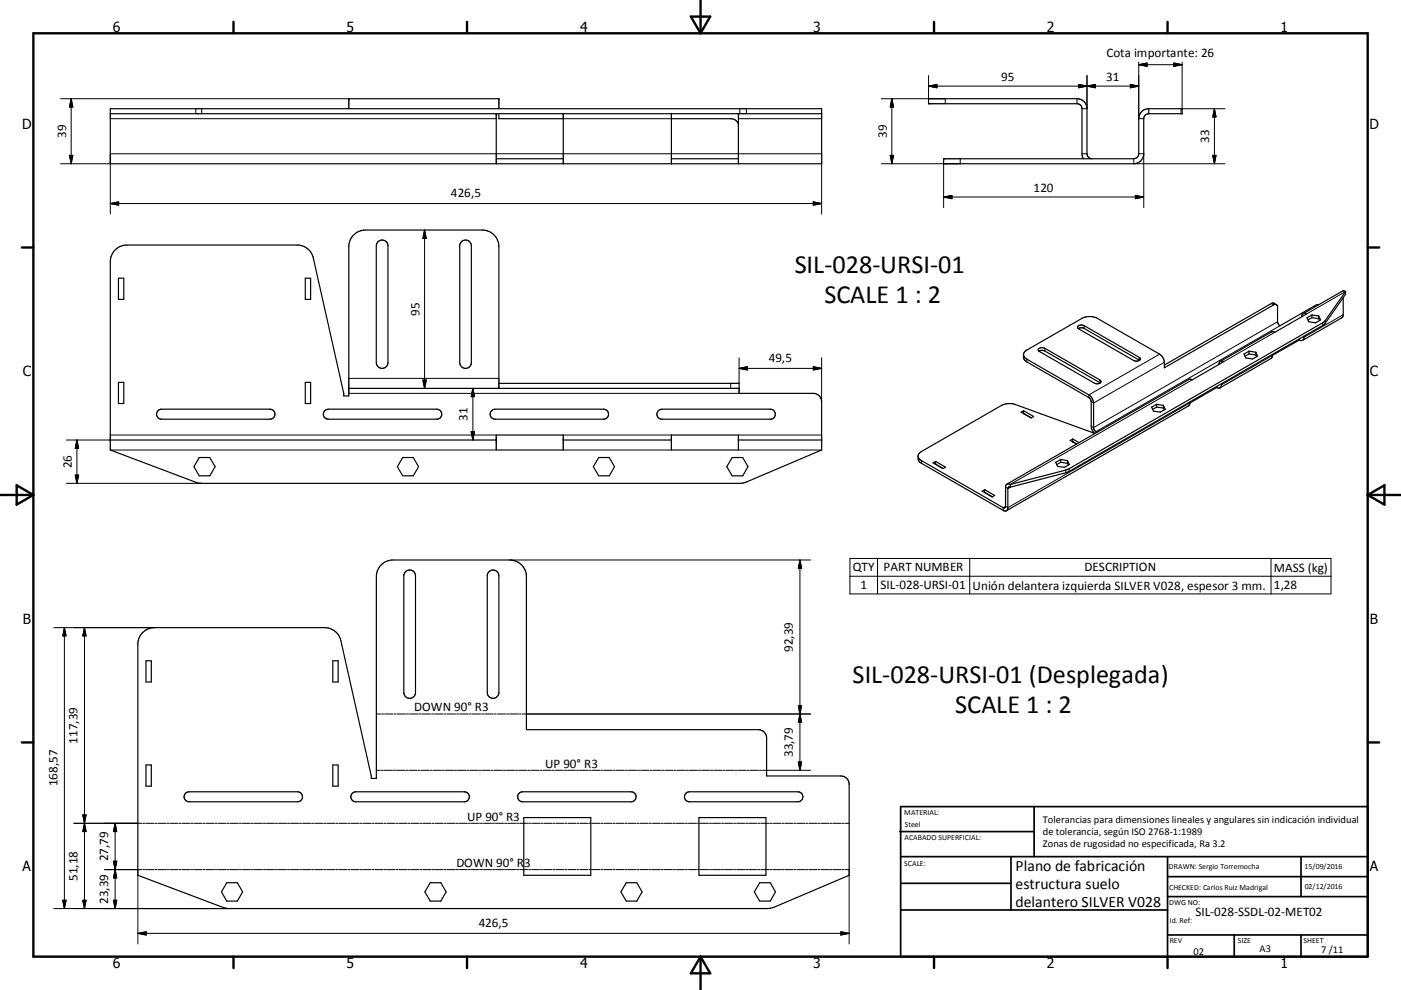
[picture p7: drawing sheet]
<svg xmlns="http://www.w3.org/2000/svg" width="420mm" height="297mm" viewBox="0 0 420 297" stroke-linecap="round" stroke-linejoin="round" font-family="sans-serif">
<g fill="none" stroke="#000" stroke-width=".36">
<path d="M33.1 32.6h213.2v16.5h-213.2zM33.1 34.1h213.2M104.6 32.6v-3h45v3M148.8 34.1v15M149.6 34.1v1.5h19.3M168.9 34.1v15M201.3 34.1v15M201.3 35.6h17.8a2.45 2.45 0 0 1 2.3 1.5M221.4 34.1v15M344.4 32.6a2.99 2.99 0 0 0-3 3v10.5a1.57 1.57 0 0 1-1.5 1.5h-57v1.5h57a3 3 0 0 0 3-3v-10.5a1.48 1.48 0 0 1 1.5-1.5M344.4 32.6h10v1.5h-10M344.4 32.6v1.5"/>
<path d="M148.8 47.6h20.1M201.3 47.6h20.1M324.8 47.6l-.4-1.5v-13.5a1.47 1.47 0 0 0-1.5-1.5h-44.5v-1.5h44.5a2.99 2.99 0 0 1 3 3v13.5a1.57 1.57 0 0 0 1.5 1.5M113.3 72.6a1.75 1.75 0 0 1 1.9-.5 1.75 1.75 0 0 1 1.1 1.7v35a1.75 1.75 0 0 1-1.7 1.7 1.75 1.75 0 0 1-1.8-1.7v-35zM138.3 72.6a1.74 1.74 0 0 1 1.9-.5 1.74 1.74 0 0 1 1.1 1.7v35a1.74 1.74 0 0 1-1.7 1.7 1.74 1.74 0 0 1-1.8-1.7v-35zM35.5 83.5h1.6v6.3h-1.6zM91.5 83.5h1.6v6.3h-1.6zM323.2 97.8a1.79 1.79 0 0 1 1.8-.1l16.5 9.5a.6 .6 0 0 1 .3 .7 .6 .6 0 0 1-.7 .4l-1.2-.1-16.5-9.5-.4-.4zM323.3 98.6a1.76 1.76 0 0 1 1.7-.1l16.6 9.6M382.7 91.4l-.9-.5-.5 .1-32.2 18.5M390.2 95.1a.86 .86 0 0 1 .4-1 .86 .86 0 0 1 1.1 .1l-9.5 5.5-1-.1-15.3 8.8M393.3 95.3l2.1 .3"/>
<path d="M393.3 95.3l-1.2 .7M393.3 94.5l-1.5 .9 .6 1.1 2 .4 1.5-.9-.5-1.2M393.3 94.5l2.1 .3M393.3 94.5v.8M395.4 91.4l-1.2 .3-10.5 6-.5-.6-.2-.6v-4.6a.7 .7 0 0 0-.4-.6 .7 .7 0 0 0-.8 .2l-32.7 18.8v-1.6a3.2 3.2 0 0 0-1.4-2.4l-18.7-10.8a5 5 0 0 0-4.7 0l-16.5 9.5-.7 .6-.2 .8M395.4 95.6l.2 .6M395.4 94.8v.8M402.7 89.3v5.1l-.3 .8-11.9 6.9M403.4 87.5l-1-.1-11.7 6.7M403.4 87.5l-6.1 8.7-.7 .6-76.1 43.8-17.6 4.7M403.4 87.5v.8l-6.5 9.2-76.4 43.9-17.6 4.8M35.5 114.7h1.6v6.4h-1.6z"/>
<path d="M91.5 114.7h1.6v6.4h-1.6zM104.6 116.5h117M149.6 115h72v3h22.2a2.5 2.5 0 0 1 2.5 2.5v14.5l-22.5 9.6-1.5 .4-162.7-.1-26.5-9.9v-56.5a5 5 0 0 1 5-5h51a5 5 0 0 1 4.8 3.9l9.2 40.6v.8h1.5v-44.8a5 5 0 0 1 5-5h35a5 5 0 0 1 5 5v42.5M306.9 106.4l.2 .7 .7 .7 18.6 10.7a3.2 3.2 0 0 1 1.5 2.4v7.4a1.61 1.61 0 0 0 1 1.4M306.9 106.4l.1 1.3 .5 .7 19.2 11.1 .5 1v7.4a3.5 3.5 0 0 0 1 2.2l-23.8-8.7a5.5 5.5 0 0 0-4.1 .2l-24 13.9-.8 .6-.2 .7M311.4 104.6a1.77 1.77 0 0 1 1.9-.1l16.5 9.5a.67 .67 0 0 1 .1 .9 .67 .67 0 0 1-.8 .2l-1-.2-16.5-9.5-.3-.4zM311.5 105.4a1.77 1.77 0 0 1 1.8-.1l16.6 9.6M364.8 116.3l-8.1 4.6M364.8 116v.3M365.5 109.3a.86 .86 0 0 1 .4-.9 .86 .86 0 0 1 1 .1l-9.5 5.5-1-.1-54.5 31.3M366.2 115.1a.94 .94 0 0 1-.3 1.1 .94 .94 0 0 1-1.1 .1M374.5 106.2l-1.2 .7"/>
<path d="M374.5 106.2l2 .3M374.5 105.4l2 .3M374.5 105.4v.8M374.5 105.4l-1.5 .8 .5 1.2 2 .3 1.5-.9-.5-1.1M376.5 106.5l.2 .5M376.5 105.7v.8M381.5 106.6l-.4 .9-15.3 8.9M381.5 106.4v.2M389.5 102l-8 4.6M389.5 101.7v.3M390.9 100.9a.94 .94 0 0 1-.2 1.1 .94 .94 0 0 1-1.2 0M33.1 132h115.7"/>
<path d="M47.4 123.2l1-.4h32.5a1.5 1.5 0 0 1 1.5 1.5 1.5 1.5 0 0 1-1.5 1.5h-32.5a1.5 1.5 0 0 1-1.4-1 1.5 1.5 0 0 1 .4-1.6zM59.7 137.3h3.2l1.6 2.7-1.6 2.8h-3.2l-1.6-2.8zM97.4 123.2l1-.4h32.5a1.5 1.5 0 0 1 1.5 1.5 1.5 1.5 0 0 1-1.5 1.5h-32.5a1.5 1.5 0 0 1-1.3-1 1.5 1.5 0 0 1 .3-1.6zM120.7 137.3h3.2l1.6 2.7-1.6 2.8h-3.2l-1.6-2.8zM147.4 123.2l1.1-.4h32.4a1.5 1.5 0 0 1 1.5 1.5 1.5 1.5 0 0 1-1.5 1.5h-32.4a1.5 1.5 0 0 1-1.4-1 1.5 1.5 0 0 1 .3-1.6zM148.8 130.5h20.1v4.5h-20.1zM168.9 132h32.4M179.5 137.3h3.2l1.5 2.7-1.5 2.8h-3.2l-1.6-2.8zM197.4 123.2l1-.4h32.6a1.5 1.5 0 0 1 1.5 1.5 1.5 1.5 0 0 1-1.5 1.5h-32.6a1.5 1.5 0 0 1-1.3-1 1.5 1.5 0 0 1 .3-1.6zM201.3 130.5h20.1v4.5h-20.1zM219.5 137.3h3.2l1.6 2.7-1.6 2.8h-3.2l-1.6-2.8zM221.4 132h24.9"/>
<path d="M275.3 136.8l.2 .8 .4 .4 25.2 14.4 .4-.5v-6a.85 .85 0 0 1 1.4-.6M275.3 136.8v1.1l.6 .9 24.9 14.3a.84 .84 0 0 0 1.4-.5v-6l.1-.4h.6M279.7 138.9l.8-.5 3 1.8-.8 .4zM280.5 139.3l2.3 1.3M280.5 139.3h-.1M280.5 138.4v.9M306.1 123.7l.8-.5 3 1.7-.8 .5zM306.9 124.1l2.3 1.3M306.9 124.1h-.1M306.9 123.2v.9M318 138.7l-1.2 .7M318 138.7l2 .3"/>
<path d="M318 137.9l2 .3M318 137.9v.8M318 137.9l-1.5 .8 .5 1.2 2.1 .3 1.5-.8-.6-1.2M320 139l.3 .5M320 138.2v.8M321.6 131.7l-.7 .4 1.9 1.1M321.6 131.7l1.9 1.1M321.6 132.5l1.2 .7M321.6 132.5v.1M321.6 131.7v.8M346.8 122.1l2 .3M346.8 122.1l-1.2 .7"/>
<path d="M346.8 121.3l-1.5 .9 .5 1.1 2.1 .4 1.5-.9-.6-1.2M346.8 121.3l2 .3M346.8 121.3v.8M348.8 122.4l.3 .6M348.8 121.6v.8M356.7 120.9l-.4 .9-54.5 31.4M356.7 120.6v.3M294.5 147.4l.7-.5 3 1.7-.7 .5zM295.2 146.9v.9M302.9 145.3v.9M121.5 171.6a1.75 1.75 0 0 1 1.9-.5 1.75 1.75 0 0 1 1.2 1.7v35a1.75 1.75 0 0 1-1.8 1.7 1.75 1.75 0 0 1-1.7-1.7v-35zM146.5 171.6a1.73 1.73 0 0 1 2-.5 1.73 1.73 0 0 1 1.1 1.7v35a1.74 1.74 0 0 1-1.8 1.7 1.74 1.74 0 0 1-1.7-1.7v-35z"/>
<path d="M42.6 189.9a5 5 0 0 1 3.7-1.6h51a5 5 0 0 1 4.9 3.9l9.1 40.6v.7h1.5v-60.5a5 5 0 0 1 5-5h35a5 5 0 0 1 5 5v45.9h69.5a2.5 2.5 0 0 1 2.5 2.5v11.4h22.3a2.5 2.5 0 0 1 2.5 2.5v27.3l-23.5 9.9h-163.3l-26.5-9.9v-69.3l.3-1.5zM43.8 198.3h1.6v6.3h-1.6zM99.8 198.3h1.6v6.3h-1.6zM43.8 229.5h1.6v6.3h-1.6zM55.6 238l1.1-.5h32.5a1.5 1.5 0 0 1 1.5 1.5 1.5 1.5 0 0 1-1.5 1.5h-32.5a1.5 1.5 0 0 1-1.4-.9 1.5 1.5 0 0 1 .3-1.6zM99.8 229.5h1.6v6.3h-1.6zM105.6 238l1.1-.5h32.5a1.5 1.5 0 0 1 1.5 1.5 1.5 1.5 0 0 1-1.5 1.5h-32.5a1.5 1.5 0 0 1-1.4-.9 1.5 1.5 0 0 1 .3-1.6zM155.6 238l1.1-.5h32.5a1.5 1.5 0 0 1 1.5 1.5 1.5 1.5 0 0 1-1.5 1.5h-32.5a1.5 1.5 0 0 1-1.4-.9 1.5 1.5 0 0 1 .3-1.6zM205.7 238l1-.5h32.5a1.5 1.5 0 0 1 1.5 1.5 1.5 1.5 0 0 1-1.5 1.5h-32.5a1.5 1.5 0 0 1-1.4-.9 1.5 1.5 0 0 1 .4-1.6zM157 245.3h20.1v17.3h-20.1zM209.5 245.3h20.1v17.3h-20.1zM68 264.8h3.2l1.5 2.8-1.5 2.7h-3.2l-1.6-2.7z"/>
<path d="M129 264.8h3.2l1.5 2.8-1.5 2.7h-3.2l-1.6-2.7zM187.7 264.8h3.2l1.6 2.8-1.6 2.7h-3.2l-1.5-2.7zM227.8 264.8h3.1l1.6 2.8-1.6 2.7h-3.1l-1.6-2.7z"/>
</g>
<g fill="none" stroke="#000" stroke-width=".3">
<path d="M341.4 18.6v17h1.5M341.4 19.4h13M341.4 19.4l2.5-.5v1zM351.9 18.9l2.5 .5-2.5 .5zM354.4 18.6v14M18.2 29.6h86.4M21.3 29.6v19.5M21.3 29.6l.5 2.5h-1zM33.1 35.6h115.7M58.7 32.6v1.5M60.5 32.6v1.5M168.9 35.6h32.4"/>
<path d="M221.4 35.6h24.9M221.8 32.6v1.5M223.8 32.6v1.5M264.2 29.6h19.2v1.5M267.4 29.6l.5 2.5h-1zM267.4 29.6v19.5M278.4 25.8h63M278.4 25.8l2.5-.5v1zM278.4 22.7v6.9M322.9 29.6v1.5M323.4 25.3v1l5-1v1zM325.9 22.7v9.9h-1.5"/>
<path d="M338.9 25.3l2.5 .5-2.5 .5zM364.1 32.6v16.5M364.1 32.6l.5 2.5h-1zM367.3 32.6h-13.2v1.5M18.2 49.1h14.9M20.8 46.6h1l-.5 2.5zM266.9 46.6h1l-.5 2.5zM282.9 59.1h60M282.9 59.1l2.5-.5v1zM282.9 49.1v13.2M287.9 47.6v1.5h-23.7M324.4 46.1h1.5"/>
<path d="M339.9 47.6v1.5h27.4M340.4 58.6l2.5 .5-2.5 .5zM341.4 46.1h1.5v16.2M363.6 46.6h1l-.5 2.5zM33.1 64.2v-18.1h213.2v18.1M33.1 61.1h213.2M33.1 61.1l2.5-.5v.9zM127.3 69v47.5M127.3 69l.5 2.5h-1zM243.8 60.6l2.5 .5-2.5 .4zM325 97.7v.8M381.1 91.1l.7 .4"/>
<path d="M382.2 99.7l-15.3 8.8M383 96.5l-55.1 31.8-.7-.4M383.7 97.7l-55.1 31.8v.4M396.6 96.8v.8M397.3 96.2v.8M402.7 94.4l-11.8 6.8M403.4 87.5l-11.7 6.7M104.6 118h117M104.6 113.5h45M126.8 114h1l-.5 2.5zM141.8 116.5v15.5M141.8 116.5l.5 2.5h-1z"/>
<path d="M219.1 115v1.5M221.6 110.5h24.7M221.6 110.5l2.5-.5v1zM221.6 107.3v7.7M243.8 110l2.5 .5-2.5 .5zM246.3 107.3v13.2M307.8 107.8v.8M313.3 104.5v.8M329.8 114v.8M341.5 107.2v.8M347.7 106.3l-21.3 12.2v.8M349.1 108.7l-21.2 12.2-.7-.4"/>
<path d="M357.4 114l-54.5 31.3M381.5 106.6l-15.3 8.8M19.9 132h13.2M23.1 132v13M23.1 132l.5 2.5h-1zM33.1 130.5h115.7M33.1 135h115.7M141.3 129.5h1l-.5 2.5zM168.9 130.5h32.4M168.9 135h32.4M221.4 130.5h24.9M221.4 135h24.9"/>
<path d="M276.3 138.2v.8M356.7 120.9l-54.5 31.4-.7-.4-.7 .4v.8M19.9 145h40.6M22.6 142.5h1l-.5 2.5zM302.9 146.2l-.7 .4-.7-.4M319.5 141v.8M320.5 140.6v.8M152.8 168h90.2M239.8 168v63.1M239.8 168l.5 2.5h-1zM254.8 167.5h144.2v10.7h-144.2zM254.8 172.9h144.2"/>
<path d="M263.1 167.5v10.7M290.7 167.5v10.7M381.1 167.5v10.7M16.1 188.3h30.2M19.3 188.3v84.3M19.3 188.3l.5 2.5h-1zM25.3 188.3v84.3M25.3 188.3l.5 2.5h-1zM112.8 214.2h1.3M114.4 214.2h.6M115.3 214.2h2.5M118.1 214.2h.7"/>
<path d="M119.1 214.2h2.5M121.9 214.2h.6M122.8 214.2h2.5M125.6 214.2h.7M126.6 214.2h2.5M129.4 214.2h.6M130.3 214.2h2.5M133.1 214.2h.7M134.1 214.2h2.5M136.9 214.2h.6M137.8 214.2h2.5M140.6 214.2h.7"/>
<path d="M141.6 214.2h2.5M144.4 214.2h.6M145.3 214.2h2.5M148.1 214.2h.7M149.1 214.2h2.5M151.9 214.2h.6M152.8 214.2h2.5M155.6 214.2h.7M156.6 214.2h86.4M239.3 211.7h1l-.5 2.5zM239.8 214.2l.5 2.5h-1zM112.8 231.1h1.2"/>
<path d="M114.3 231.1h.6M115.2 231.1h2.5M118 231.1h.6M118.9 231.1h2.4M121.7 231.1h.6M122.6 231.1h2.4M125.3 231.1h.6M126.2 231.1h2.5M129 231.1h.6M129.9 231.1h2.4M132.6 231.1h.6M133.5 231.1h2.5"/>
<path d="M136.3 231.1h.6M137.2 231.1h2.4M139.9 231.1h.7M140.9 231.1h2.4M143.6 231.1h.6M144.5 231.1h2.4M147.3 231.1h.6M148.2 231.1h2.4M150.9 231.1h.6M151.8 231.1h2.5M154.6 231.1h.6M155.5 231.1h2.4"/>
<path d="M158.2 231.1h.6M159.1 231.1h2.5M161.9 231.1h.6M162.8 231.1h2.4M165.5 231.1h.7M166.5 231.1h2.4M169.2 231.1h.6M170.1 231.1h2.5M172.9 231.1h.6M173.8 231.1h2.4M176.5 231.1h.6M177.4 231.1h2.5"/>
<path d="M180.2 231.1h.6M181.1 231.1h2.4M183.8 231.1h.6M184.7 231.1h2.5M187.5 231.1h.6M188.4 231.1h2.4M191.1 231.1h.6M192 231.1h2.5M194.8 231.1h.6M195.7 231.1h2.4M198.4 231.1h.7M199.4 231.1h2.4"/>
<path d="M202.1 231.1h.6M203 231.1h2.5M205.8 231.1h.6M206.7 231.1h2.4M209.4 231.1h.6M210.3 231.1h2.5M213.1 231.1h.6M214 231.1h2.4M216.7 231.1h.6M217.6 231.1h2.5M220.4 231.1h.6M221.3 231.1h2.4"/>
<path d="M224 231.1h.7M225 231.1h2.4M227.7 231.1h.6M228.6 231.1h14.4M239.3 228.6h1l-.5 2.5zM22.2 247h20.3M24.8 244.5h1l-.5 2.5zM25.3 247l.5 2.5h-1zM34 258.4h1l-.5 2.5zM34.5 247v25.6M34.5 247l.5 2.5h-1zM42.8 247h.6"/>
<path d="M43.7 247h2.4M46.4 247h.6M47.3 247h2.5M50 247h.7M51 247h2.4M53.7 247h.6M54.6 247h2.4M57.3 247h.6M58.2 247h2.4M60.9 247h.6M61.8 247h2.4M64.5 247h.6"/>
<path d="M65.4 247h2.4M68.1 247h.6M69 247h2.4M71.7 247h.6M72.6 247h2.5M75.4 247h.6M76.3 247h2.4M79 247h.6M79.9 247h2.4M82.6 247h.6M83.5 247h2.4M86.2 247h.6"/>
<path d="M87.1 247h2.4M89.8 247h.6M90.7 247h2.4M93.4 247h.6M94.3 247h2.4M97 247h.6M97.9 247h2.5M100.7 247h.6M101.6 247h2.4M104.3 247h.6M105.2 247h2.4M107.9 247h.6"/>
<path d="M108.8 247h2.4M111.5 247h.6M112.4 247h2.4M115.1 247h.6M116 247h2.4M118.7 247h.6M119.6 247h2.5M122.3 247h.6M123.3 247h2.4M126 247h.6M126.9 247h2.4M129.6 247h.6"/>
<path d="M130.5 247h2.4M133.2 247h.6M134.1 247h2.4M136.8 247h.6M137.7 247h2.4M140.4 247h.6M141.3 247h2.4M144 247h.6M144.9 247h2.5M147.7 247h.5M148.6 247h2.4M151.3 247h.6"/>
<path d="M152.2 247h2.4M154.9 247h.6M155.8 247h2.4M158.5 247h.6M159.4 247h2.4M162.1 247h.6M163 247h2.4M165.7 247h.6M166.6 247h2.4M169.3 247h.6M170.2 247h2.5M173 247h.6"/>
<path d="M173.9 247h2.4M176.6 247h.6M177.5 247h2.4M180.2 247h.6M181.1 247h2.4M183.8 247h.6M184.7 247h2.4M187.4 247h.6M188.3 247h2.4M191 247h.6M191.9 247h2.5M194.6 247h.6"/>
<path d="M195.5 247h2.5M198.3 247h.6M199.2 247h2.4M201.9 247h.6M202.8 247h2.4M205.5 247h.6M206.4 247h2.4M209.1 247h.6M210 247h2.4M212.7 247h.6M213.6 247h2.4M216.3 247h.6"/>
<path d="M217.2 247h2.5M220 247h.5M220.8 247h2.5M223.6 247h.6M224.5 247h2.4M227.2 247h.6M228.1 247h2.4M230.8 247h.6M231.7 247h2.4M234.4 247h.6M235.3 247h2.4M238 247h.6"/>
<path d="M238.9 247h2.4M241.6 247h.6M242.5 247h2.5M245.3 247h.5M246.1 247h2.5M248.9 247h.6M249.8 247h2.4M252.5 247h.6M253.4 247h1.2M16.1 272.6h52.6M18.8 270.1h1l-.5 2.5zM24.8 270.1h1l-.5 2.5z"/>
<path d="M31.3 260.9h11.2M34 270.1h1l-.5 2.5zM34.5 260.9l.5 2.5h-1zM41.3 260.9v22.3M42.8 260.9h.6M43.7 260.9h2.4M46.4 260.9h.6M47.3 260.9h2.5M50 260.9h.7M51 260.9h2.4M53.7 260.9h.6M54.6 260.9h2.4"/>
<path d="M57.3 260.9h.6M58.2 260.9h2.4M60.9 260.9h.6M61.8 260.9h2.4M64.5 260.9h.6M65.4 260.9h2.4M68.1 260.9h.6M69 260.9h2.4M71.7 260.9h.6M72.6 260.9h2.5M75.4 260.9h.6M76.3 260.9h2.4"/>
<path d="M79 260.9h.6M79.9 260.9h2.4M82.6 260.9h.6M83.5 260.9h2.4M86.2 260.9h.6M87.1 260.9h2.4M89.8 260.9h.6M90.7 260.9h2.4M93.4 260.9h.6M94.3 260.9h2.4M97 260.9h.6M97.9 260.9h2.5"/>
<path d="M100.7 260.9h.6M101.6 260.9h2.4M104.3 260.9h.6M105.2 260.9h2.4M107.9 260.9h.6M108.8 260.9h2.4M111.5 260.9h.6M112.4 260.9h2.4M115.1 260.9h.6M116 260.9h2.4M118.7 260.9h.6M119.6 260.9h2.5"/>
<path d="M122.3 260.9h.6M123.3 260.9h2.4M126 260.9h.6M126.9 260.9h2.4M129.6 260.9h.6M130.5 260.9h2.4M133.2 260.9h.6M134.1 260.9h2.4M136.8 260.9h.6M137.7 260.9h2.4M140.4 260.9h.6M141.3 260.9h2.4"/>
<path d="M144 260.9h.6M144.9 260.9h2.5M147.7 260.9h.5M148.6 260.9h2.4M151.3 260.9h.6M152.2 260.9h2.4M154.9 260.9h.6M155.8 260.9h2.4M158.5 260.9h.6M159.4 260.9h2.4M162.1 260.9h.6M163 260.9h2.4"/>
<path d="M165.7 260.9h.6M166.6 260.9h2.4M169.3 260.9h.6M170.2 260.9h2.5M173 260.9h.6M173.9 260.9h2.4M176.6 260.9h.6M177.5 260.9h2.4M180.2 260.9h.6M181.1 260.9h2.4M183.8 260.9h.6M184.7 260.9h2.4"/>
<path d="M187.4 260.9h.6M188.3 260.9h2.4M191 260.9h.6M191.9 260.9h2.5M194.6 260.9h.6M195.5 260.9h2.5M198.3 260.9h.6M199.2 260.9h2.4M201.9 260.9h.6M202.8 260.9h2.4M205.5 260.9h.6M206.4 260.9h2.4"/>
<path d="M209.1 260.9h.6M210 260.9h2.4M212.7 260.9h.6M213.6 260.9h2.4M216.3 260.9h.6M217.2 260.9h2.5M220 260.9h.5M220.8 260.9h2.5M223.6 260.9h.6M224.5 260.9h2.4M227.2 260.9h.6M228.1 260.9h2.4"/>
<path d="M230.8 260.9h.6M231.7 260.9h2.4M234.4 260.9h.6M235.3 260.9h2.4M238 260.9h.6M238.9 260.9h2.4M241.6 260.9h.6M242.5 260.9h2.5M245.3 260.9h.5M246.1 260.9h2.5M248.9 260.9h.6M249.8 260.9h2.4"/>
<path d="M252.1 279.5l2.5 .5-2.5 .5zM252.5 260.9h.6M253.4 260.9h1.2v22.3M41.3 280h213.3M41.3 280l2.5-.5v1z"/>
</g>
<g fill="none" stroke="#000" stroke-width=".71">
<path d="M10 10h400v277h-400zM70 6.6v3.4M140 6.6v3.4M207.1 5h5.8l-2.9 5zM210 0v10M280 6.6v3.4M350 6.6v3.4M6.6 74.2h3.4M410 74.2h3.5M0 148.5h10M5 145.6l5 2.9-5 2.9zM410 148.5h10.1"/>
<path d="M410 148.5l5.1-2.9v5.8zM6.6 222.7h3.4M410 222.7h3.5M70 287v3.4M140 287v3.4M210 287v10M210 287l2.9 5h-5.8zM280 287v3.4M350 287v3.4"/>
</g>
<g fill="none" stroke="#000" stroke-width=".51">
<path d="M269.7 249.5h40.3M270 242h140v45h-140zM270 257h140M303.1 257v16M310 242v15M350 257v30M390.1 257v12M270 265h33.1M270 273h80M350 269h60M350 263h60M350 280.5h60"/>
<path d="M370 280.5v6.5M390.1 280.5v6.5"/>
</g>
<g fill="#000" stroke="#000" stroke-width=".3">
<path d="M341.4 19.4l2.5-.5v1zM351.9 18.9l2.5 .5-2.5 .5zM21.3 29.6l.5 2.5h-1zM267.4 29.6l.5 2.5h-1zM278.4 25.8l2.5-.5v1zM323.4 25.3l2.5 .5-2.5 .5zM325.9 25.8l2.5-.5v1zM338.9 25.3l2.5 .5-2.5 .5zM364.1 32.6l.5 2.5h-1zM20.8 46.6h1l-.5 2.5zM266.9 46.6h1l-.5 2.5zM282.9 59.1l2.5-.5v1z"/>
<path d="M340.4 58.6l2.5 .5-2.5 .5zM363.6 46.6h1l-.5 2.5zM33.1 61.1l2.5-.5v.9zM127.3 69l.5 2.5h-1zM243.8 60.6l2.5 .5-2.5 .4zM126.8 114h1l-.5 2.5zM141.8 116.5l.5 2.5h-1zM221.6 110.5l2.5-.5v1zM243.8 110l2.5 .5-2.5 .5zM23.1 132l.5 2.5h-1zM141.3 129.5h1l-.5 2.5zM22.6 142.5h1l-.5 2.5z"/>
<path d="M239.8 168l.5 2.5h-1zM19.3 188.3l.5 2.5h-1zM25.3 188.3l.5 2.5h-1zM239.3 211.7h1l-.5 2.5zM239.8 214.2l.5 2.5h-1zM239.3 228.6h1l-.5 2.5zM24.8 244.5h1l-.5 2.5zM25.3 247l.5 2.5h-1zM34 258.4h1l-.5 2.5zM34.5 247l.5 2.5h-1zM18.8 270.1h1l-.5 2.5zM24.8 270.1h1l-.5 2.5z"/>
<path d="M34 270.1h1l-.5 2.5zM34.5 260.9l.5 2.5h-1zM41.3 280l2.5-.5v1zM252.1 279.5l2.5 .5-2.5 .5z"/>
</g>
<g font-size="7.9">
<text x="238.3" y="81.8">SIL-028-URSI-01</text>
<text x="247.1" y="90.8">SCALE 1 : 2</text>
<text x="255.6" y="205">SIL-028-URSI-01 (Desplegada)</text>
<text x="286.3" y="214">SCALE 1 : 2</text>
</g>
<g font-size="4.7">
<text x="304.5" y="261.2">Plano de fabricación</text>
<text x="304.5" y="266.6">estructura suelo</text>
<text x="304.5" y="272">delantero SILVER V028</text>
</g>
<g font-size="4.2">
<text x="33.9" y="9.6">6</text>
<text x="103.9" y="9.6">5</text>
<text x="173.9" y="9.6">4</text>
<text x="243.8" y="9.6">3</text>
<text x="313.9" y="9.6">2</text>
<text x="383.9" y="9.6">1</text>
<text x="6.7" y="38.7">D</text>
<text x="410.5" y="38.7">D</text>
<text x="6.9" y="112.9">C</text>
<text x="410.7" y="112.9">C</text>
<text x="6.9" y="187.1">B</text>
<text x="410.7" y="187.1">B</text>
<text x="6.8" y="261.4">A</text>
<text x="410.7" y="261.4">A</text>
<text x="33.9" y="290.4">6</text>
<text x="103.9" y="290.4">5</text>
<text x="173.9" y="290.4">4</text>
<text x="243.8" y="290.4">3</text>
<text x="313.9" y="290.4">2</text>
<text x="383.9" y="290.4">1</text>
</g>
<g font-size="3.9">
<text x="331.7" y="17.2">Cota importante: 26</text>
<text x="300.1" y="24.3">95</text>
<text x="331.6" y="24.3">31</text>
<text x="19.8" y="41.4" transform="rotate(-90 19.8 41.4)">39</text>
<text x="265.9" y="41.4" transform="rotate(-90 265.9 41.4)">39</text>
<text x="362.5" y="42.8" transform="rotate(-90 362.5 42.8)">33</text>
<text x="135.2" y="59">426,5</text>
<text x="309.9" y="57.6">120</text>
<text x="125.7" y="94.7" transform="rotate(-90 125.7 94.7)">95</text>
<text x="230.5" y="108.5">49,5</text>
<text x="140.2" y="126.2" transform="rotate(-90 140.2 126.2)">31</text>
<text x="21.5" y="140.5" transform="rotate(-90 21.5 140.5)">26</text>
<text x="255.7" y="171.4">QTY</text>
<text x="264.9" y="171.4">PART NUMBER</text>
<text x="325.1" y="171.4">DESCRIPTION</text>
<text x="381.9" y="171.5">MASS (kg)</text>
<text x="258" y="176.8">1</text>
<text x="264" y="176.8">SIL-028-URSI-01</text>
<text x="291.6" y="176.9">Unión delantera izquierda SILVER V028, espesor 3 mm.</text>
<text x="381.9" y="176.8">1,28</text>
<text x="237.7" y="195.6" transform="rotate(-90 237.7 195.6)">92,39</text>
<text x="124.2" y="213.4">DOWN 90° R3</text>
<text x="23.3" y="223.1" transform="rotate(-90 23.3 223.1)">117,39</text>
<text x="237.7" y="227.2" transform="rotate(-90 237.7 227.2)">33,79</text>
<text x="163.4" y="230.3">UP 90° R3</text>
<text x="17.3" y="235.9" transform="rotate(-90 17.3 235.9)">168,57</text>
<text x="140" y="246.2">UP 90° R3</text>
<text x="32.4" y="258.4" transform="rotate(-90 32.4 258.4)">27,79</text>
<text x="136.8" y="260.1">DOWN 90° R</text>
<text x="157.1" y="260.1">3</text>
<text x="23.3" y="264.2" transform="rotate(-90 23.3 264.2)">51,18</text>
<text x="32.4" y="271.2" transform="rotate(-90 32.4 271.2)">23,39</text>
<text x="358.4" y="274.9">SIL-028-SSDL-02-MET02</text>
<text x="143.5" y="278">426,5</text>
</g>
<g font-size="3.1">
<text x="312.7" y="246.8">Tolerancias para dimensiones lineales y angulares sin indicación individual</text>
<text x="312.7" y="250.4">de tolerancia, según ISO 2768-1:1989</text>
<text x="312.7" y="254">Zonas de rugosidad no especificada, Ra 3.2</text>
<text x="357.8" y="286.5">02</text>
<text x="377.6" y="285.6">A3</text>
<text x="396.1" y="285.9">7 /11</text>
</g>
<g font-size="2.4">
<text x="271.1" y="244.4">MATERIAL:</text>
<text x="271.2" y="252">ACABADO SUPERFICIAL:</text>
<text x="271.3" y="248">Steel</text>
<text x="271.1" y="259.7">SCALE:</text>
<text x="350.4" y="260.8">DRAWN: Sergio Torremocha</text>
<text x="391.1" y="260.6">15/09/2016</text>
<text x="350.5" y="266.9">CHECKED: Carlos Ruiz Madrigal</text>
<text x="391.2" y="266.7">02/12/2016</text>
<text x="350.5" y="271.4">DWG NO:</text>
<text x="350.7" y="276.9">Id. Ref:</text>
<text x="350.7" y="282.8">REV</text>
<text x="371.1" y="282.9">SIZE</text>
<text x="390.8" y="283">SHEET</text>
</g>
</svg>
